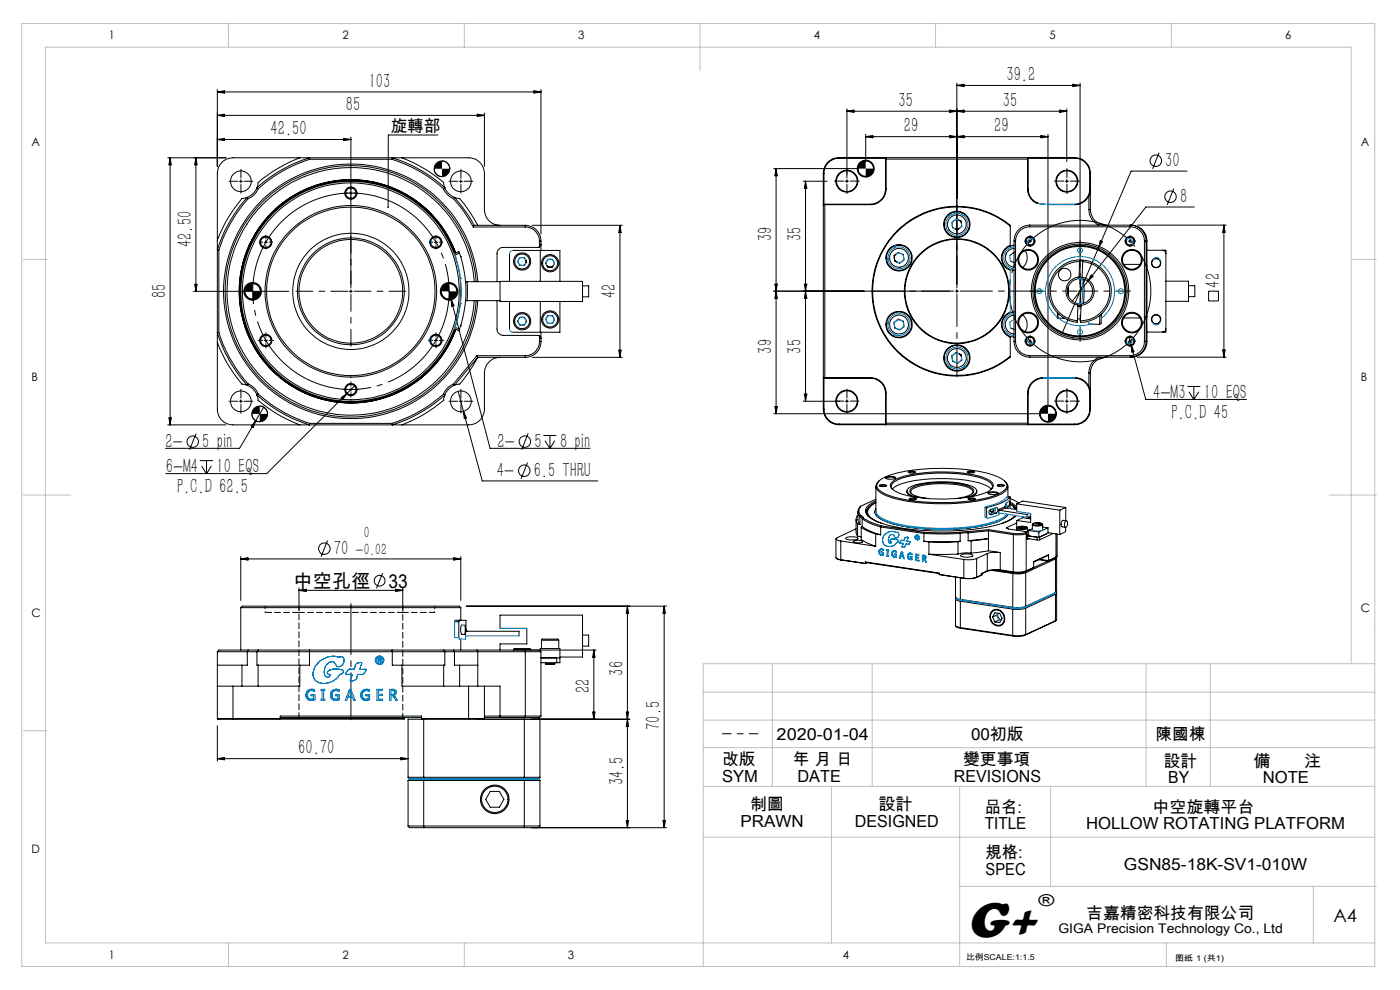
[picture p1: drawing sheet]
<svg xmlns="http://www.w3.org/2000/svg" width="297mm" height="210mm" viewBox="0 0 297 210" stroke-linecap="round" stroke-linejoin="round" font-family="sans-serif">
<g fill="none" stroke="#000" stroke-width=".21">
<path d="M46.1 19v16.3M46.1 19.5l1.5-.2v.4zM46.1 19.5h68.7M113.3 19.3l1.5 .2-1.5 .2zM114.8 19v30.6M203 17.6v42.7M203 18.1l1.5-.2v.5zM203 18.1h26.1M227.6 17.9l1.5 .2-1.5 .3zM229.1 17.6v42.7M35.6 33.5h12.3M36.1 33.5l.2 1.5h-.5z"/>
<path d="M36.1 33.5v56.6M41.6 33.5v28.3M41.6 33.5l.2 1.5h-.5zM46.1 29.6h28.3M46.1 29.6l1.5-.3v.5zM46.1 24.5l1.5-.3v.5zM46.1 24.5h56.7M50.8 38.5h.6M51.1 38.1v.7M54.5 39.8a3.6 3.6 0 0 1-2 2.1M54.5 39.8l.3 .2M63.6 33.5a27.4 27.4 0 0 0-8.8 5.4l-.3 .9"/>
<path d="M65.7 33.8a29 29 0 0 0-10.9 6.2M65.7 33.8v-.3a29.9 29.9 0 0 0-11.2 6.3M65.7 33.8h17.5M72.9 29.3l1.5 .3-1.5 .2zM74.4 29.1v31.2M83.2 33.8v-.3a29.9 29.9 0 0 1 11.2 6.3M83.2 33.8a29.7 29.7 0 0 1 10.9 6.2M85.3 33.5a27.4 27.4 0 0 1 8.8 5.4l.3 .9M92.1 35.8a1.63 1.63 0 0 0 1.7 1.7M92.9 28.6h-10.5l-.1 15.3M93.8 34.1a1.69 1.69 0 0 1 1.6 1.7M94.4 39.8a3.6 3.6 0 0 0 2 2.1"/>
<path d="M94.4 39.8l-.3 .2M97.4 38.5h.7M97.8 38.1v.7M101.2 24.2l1.6 .3-1.6 .2zM102.8 24v11.3M164.1 35.8h18M164.6 35.8v52M164.6 35.8l.3 1.5h-.5zM170.4 38.4h5.1M170.9 38.4v46.7M170.9 38.4l.3 1.5h-.6zM174.7 36.8h.1"/>
<path d="M174.7 36.8v50M174.8 36.8v6.5M178 33.6a3.2 3.2 0 0 0-3.2 3.2M178 33.4a3.3 3.3 0 0 0-3.3 3.4M178 33.4v.2M178 33.4h50M178 33.6h9.9M179.3 38.4h.7M179.7 38.1v.7M179.7 23.1v13.8M179.7 23.6h46.6M179.7 23.6l1.5-.3v.5z"/>
<path d="M182 35.8a1.63 1.63 0 0 0 1.7 1.6M183.7 34.1h.1a1.71 1.71 0 0 1 1.5 1.7M183.7 28.5v5.8M183.7 29l1.5-.3v.5zM187.9 33.6l.1-.2v6.7M187.9 33.6v6.5M188 33.8h30M201.5 28.7v.5l3-.5v.5zM201.5 23.3v.5l3-.5v.5zM218.1 33.6l-.1-.2v6.7M218.1 33.6v6.5M218.1 33.6h9.9"/>
<path d="M220.8 28.7l1.5 .3-1.5 .2zM222.3 28.5v57.8M222.3 29h-38.6M224.8 23.3l1.5 .3-1.5 .2zM226 38.4h.7M226.3 38.1v.7M226.3 23.1v11.2M228 33.6a3.2 3.2 0 0 1 3.2 3.2M228 33.4a3.3 3.3 0 0 1 3.3 3.4M228 33.4v.2M231.2 36.8v3.3M231.2 36.8h.1"/>
<path d="M231.3 36.8v7.6M245.9 32.4l-1.4 3.4M249 40l-1.4 3.5M251.8 36.3h-11.8l-14.8 34.7M46.4 53v17.5M52.5 41.9a30 30 0 0 0-6.4 11.1h.3M52.5 41.9l-1 .2a26.9 26.9 0 0 0-5.4 8.9M52.5 41.9l.1 .2M52.6 42.1a30.4 30.4 0 0 0-6.2 10.9M54.8 40a3.8 3.8 0 0 1-2.2 2.1M56.1 51.4h.6M56.4 51v.7"/>
<path d="M74.1 41h.7M92.1 51.4h.7M92.5 51v.7M94.1 40a3.9 3.9 0 0 0 2.1 2.1M96.2 42.1a28 28 0 0 1 4.2 6M96.4 41.9a32.1 32.1 0 0 1 4.2 5.9M96.4 41.9l1 .2a23.9 23.9 0 0 1 4 5.7M96.4 41.9l-.2 .2M96.5 53.8a23.5 23.5 0 0 0-36.2-10.8 23.5 23.5 0 0 0 .1 37.7 23.5 23.5 0 0 0 36.2-10.9M97.5 53.7l-.2-.3-.9 .4M97.5 53.7a24.3 24.3 0 0 1 0 16.1M97.5 53.7l-.9 .4"/>
<path d="M97.7 59.1h.1M97.7 54.4h.1M98.8 59.8h.3M99.1 59.8v4M99.1 59.8h7M100.4 48.1h11M100.6 47.8h10.8M100.6 47.8l-.2 .3M100.6 59.8a26.3 26.3 0 0 0-39.9-20.4 26.3 26.3 0 0 0 0 44.8 26.3 26.3 0 0 0 39.9-20.4M101 59.8a26.7 26.7 0 0 0-39.9-21.1 26.7 26.7 0 0 0-1.6 45.2 26.7 26.7 0 0 0 41.3-18.2l.2-1.9M101.4 59.8a27 27 0 0 0-40.3-21.5 27 27 0 0 0-2.2 45.6 27 27 0 0 0 42.1-17.5l.4-2.6M106.1 47.8a3.4 3.4 0 0 1-3.3-3.3v-7.7a3.4 3.4 0 0 0-3.4-3.3h-50a3.3 3.3 0 0 0-3.3 3.3v50a3.3 3.3 0 0 0 3.3 3.3h50a3.4 3.4 0 0 0 3.4-3.3v-7.7a3.4 3.4 0 0 1 3.3-3.3"/>
<path d="M106.1 59.7h17.5v4.3h-17.5zM108.1 53.8v5.9M108.8 53.1h10v6.6M110.3 54.6h.9l.5 .9-.5 .8h-.9l-.5-.8M111.4 48.1a3 3 0 0 1 3 3M111.4 47.8a3.3 3.3 0 0 1 3.4 3.3M111.4 47.8v.3M111.5 55.1v.8M112.9 47.8h19.1M114.4 52.4l-7.6 .1a1.33 1.33 0 0 0-1.4 1.3v6M114.4 51.1h.4M114.4 51.1v1.3"/>
<path d="M114.6 53.1v6.6M114.8 51.8l-.4 .6M114.8 51.1v2M116 56.3a.83 .83 0 0 0 1.4 0M116.2 55l-.5 .8 .5 .9h1l.5-.9M116.3 55l-.1 .1M117.1 55l.1 .1M131.5 47.8v28M131.5 47.8l.3 1.5h-.5zM174.8 43.3h9.8M174.8 43.3l-.1 .1h9.9M175 43.4v36.7"/>
<path d="M184.6 43.3v.1M187.9 40.1a3.2 3.2 0 0 1-3.3 3.2M187.9 40.1h.1M188 40.1a3.3 3.3 0 0 1-3.4 3.3M189.7 54.2l.9-.7 1 .5 .2 1.1-.9 .7-1.1-.4zM190.1 53.9a.98 .98 0 0 0 .2 1.7M202.8 46.5l1.1 .4 .1 1.1-.9 .7-1-.4-.2-1.1M203.4 46.7l.4 .3 .2 .5M203.6 48.4l-.5 .2-.5-.1M214.3 48a17.9 17.9 0 0 0-24.3 1.6 17.9 17.9 0 0 0 0 24.4 17.9 17.9 0 0 0 24.3 1.6M214.3 52.1a2.78 2.78 0 0 0-1.9 2.6 2.78 2.78 0 0 0 1.9 2.6M214.3 52.2a2.66 2.66 0 0 0-1.7 2.9 2.66 2.66 0 0 0 2.5 2.3"/>
<path d="M214.3 52.2v-4.4a18 18 0 0 0-24.5 1.7 18 18 0 0 0 0 24.6 18 18 0 0 0 24.5 1.7v-4.4M214.3 55.4l.8 .3M215.1 52l-.8 .2M215.1 53.5h.1M215.1 52.7a2 2 0 0 0-1.8 2 2 2 0 0 0 1.8 2M215.1 51.1h.3M215.1 51.1v21.3M215.1 53.5l-.9 .7M215.4 51.1v21.3M217.5 53.2a2.72 2.72 0 0 1-.5 3.5M218 40.1a3.1 3.1 0 0 0 2.2 3M218 51.4l.3 .6"/>
<path d="M218 40.1h.1M218.1 40.1a3.2 3.2 0 0 0 3.2 3.2M218.2 51.1h.7M218.4 48.1a3 3 0 0 0-3 3M218.4 47.8a3.4 3.4 0 0 0-3.3 3.3M218.4 47.8h21.6M218.4 48.1h21.4M218.4 47.8v.3M218.5 50.8v.7M222.7 43.3l.1 .1M225.7 43.3l.1 .1M226.2 43.3l.1 .1"/>
<path d="M227 43.3l.2 .1M228.9 58.8a3 3 0 0 0-2.8 2.8 3 3 0 0 0 2.6 3.1M228.9 58.8v.3a2.67 2.67 0 0 0-2.5 2.6 2.67 2.67 0 0 0 2.3 2.7v.3M229 55.5a6.3 6.3 0 0 0-6.2 6 6.3 6.3 0 0 0 5.8 6.5M229 55.5l-.1 3.3M229 55.5v-.2h.7v.2M229.1 59.1l.2 2.6-.2 3.3M229.6 58.8a3 3 0 0 1 2.5 3.1 3 3 0 0 1-2.8 2.9M229.6 58.8v.4a2.65 2.65 0 0 1 2.2 2.7 2.65 2.65 0 0 1-2.5 2.5v.4M229.7 55.5a6.3 6.3 0 0 1 5.7 6.5 6.3 6.3 0 0 1-6.2 6.1M229.7 55.5l-.1 3.3M229.9 59.2v5.1"/>
<path d="M230.7 51.9h.1M231 44.4a3.6 3.6 0 0 0 2.1 3.4M231 44.4h.3M231 41.5v2.9M231.2 40.1h.1a3.3 3.3 0 0 1-3.3 3.3M231.2 40.1a3.2 3.2 0 0 1-3.2 3.2M231.3 44.4a3.3 3.3 0 0 0 3.4 3.4M231.5 58.3l.4 .3-1.1 1.1zM233.4 51.1l.5 .2-.9 1.3zM238.4 56.1h3.5M239.4 51.1h.7M239.7 50.8v.7"/>
<path d="M239.8 48.1v-.3a3.4 3.4 0 0 1 3.3 3.3v21.3a3.4 3.4 0 0 1-3.3 3.4v-.3M239.8 48.1a3 3 0 0 1 3 3M240 47.8a3.3 3.3 0 0 1 3.3 3.3M240 47.8h.1M241.3 47.8h18.8M242.8 51.1h.5M242.8 51.1v21.3M243.1 56.2l.2 .2h-.2M243.3 51.1v21.3M243.3 53.1h4v17.3h-4M246.7 53.1a.73 .73 0 0 1 .6 .7M247.3 59.6h4.8v4.3h-4.8"/>
<path d="M253.4 43.9h-10.3l-15.6 20M259.6 47.8v28M259.6 47.8l.3 1.5h-.5zM41.1 61.8h20.2M41.3 60.3h.5l-.2 1.5zM46.1 72.6a26.5 26.5 0 0 0 5.4 8.9l1 .2M46.4 70.5l-.3 .1a29.9 29.9 0 0 0 6.4 11.1M46.4 70.5a29.5 29.5 0 0 0 6.2 10.9M51.9 61.8a1.69 1.69 0 0 0 1.7 1.7M53.6 60.1a1.69 1.69 0 0 1 1.7 1.7M56.1 72.2h.6M56.4 71.9v.7"/>
<path d="M74.1 61.8h.7M74.4 61.5v.7M92.1 72.2h.7M92.5 71.9v.7M93.6 61.8a1.69 1.69 0 0 0 1.6 1.7M94.8 60.2l.9 3.2M95.2 60.1a1.69 1.69 0 0 1 1.7 1.7M95.7 63.4l8.3 31.7h21.2M95.7 63.4l.6 1.4-.5 .1zM96.4 69.7l.9 .5 .2-.4M96.6 69.4l.9 .4M97.7 64.4h.1"/>
<path d="M97.7 69.1h.1M98.8 63.8h.3M99.1 63.8h7M101.2 75.5h10.2M101.2 75.5l-5 5.9M101.2 75.5l.2 .3M101.4 75.8a25.4 25.4 0 0 1-4 5.7l-1 .2M101.4 75.8h10M101.4 75.8l-5 5.9M105.4 63.8v6a1.33 1.33 0 0 0 1.4 1.3l7.6 .1M108.1 64v5.8M110.3 67.3h.9l.5 .8-.5 .9h-.9l-.5-.9z"/>
<path d="M111.4 75.5v.3M112.9 75.8h19.1M114.4 71.2l.4 .6M114.4 72.5a2.95 2.95 0 0 1-3 3M114.4 72.5h.4M114.4 71.2v1.3M114.6 64v6.5M114.8 72.5a3.4 3.4 0 0 1-3.4 3.3M114.8 70.5v2M115.7 67.8l.5-.9h1l.5 .9-.5 .8M116.2 68.5l.1 .1M117.2 68.5l-.1 .1"/>
<path d="M118.8 64v6.5h-10M123.6 60.6h1.3v2.4h-1.3M131.3 74.3h.5l-.3 1.5zM164.4 60.3h.5l-.3 1.5zM164.6 61.8l.3 1.5h-.5zM170.6 60.3h.6l-.3 1.5zM170.9 61.8l.3 1.5h-.6zM189.7 68.4l.9-.7 1 .4 .2 1.2-.9 .7-1.1-.4zM201.5 61.8h-37.4M201.9 75.5l.9-.7 1.1 .4 .1 1.2-.9 .7-1-.5zM202.7 61.8h.6M203 61.4v.7"/>
<path d="M203.4 75l.4 .3 .2 .5M214.3 66.2a2.81 2.81 0 0 0-1.9 2.7 2.81 2.81 0 0 0 1.9 2.6M214.3 71.4l.8 .1M214.3 69.6l.8 .3M215.1 66.2a2.68 2.68 0 0 0-2.5 2.2 2.68 2.68 0 0 0 1.7 3M215.1 72.4a3.4 3.4 0 0 0 3.3 3.4M215.1 67.7h.1M215.1 66.8a2 2 0 0 0-1.8 2 2 2 0 0 0 1.8 2M215.1 72.4h.3M215.4 72.4a3 3 0 0 0 3 3.1M217 66.8a2.72 2.72 0 0 1 .5 3.5M218.2 72.4h.7"/>
<path d="M218.3 71.6l-.3 .5M218.4 75.8h21.6M218.4 75.5h21.4M218.4 75.5v.3M218.5 72v.7M224.3 66.3v1l.1 .2M224.4 67.5h1.4M224.5 66.5l-.1 1M226.5 61.3v1M226.6 60.8v2M226.7 60.7v2.1M227.5 71.6h.1"/>
<path d="M228.6 68l-.1 .4a6.6 6.6 0 0 1-4.9-10.2 6.6 6.6 0 0 1 11.2 0 6.6 6.6 0 0 1-4.9 10.2h-.7v-.3M228.6 67.6l.6 .1M228.7 65h.6M228.7 64.7l-.1 3.3M228.8 61.8h.6M229.1 61.4v.7M229.3 64.8l-.1 3.3M230.9 68.7l2.4 .1M231 79.1v2.9M231 79.1h.3M231.3 79.1v7.7M233.1 75.8a3.6 3.6 0 0 0-2.1 3.3"/>
<path d="M233.3 66.9v1.9M233.7 66.6l-.1 1.9-.3 .3M234.7 75.8a3.4 3.4 0 0 0-3.4 3.3M238.4 67.4h3.5M239.4 72.4h.7M239.5 71.6l.5 1.6M239.7 72v.7M240 73.2l3.1 11.5h21.3M240 73.2l.6 1.4-.5 .1zM240 75.8h.1M241.3 75.8h18.8M242.8 72.4a3 3 0 0 1-3 3.1"/>
<path d="M242.8 72.4h.5M243.1 67.1h.2l-.2 .2M243.3 72.4a3.4 3.4 0 0 1-3.3 3.4M247.3 69.8a.73 .73 0 0 1-.6 .6M252.1 60.6h1.4v2.3h-1.4M256.4 61.8h2.1v2h-2.1zM259.4 74.3h.5l-.3 1.5zM35.6 90.1h12.3M35.8 88.6h.5l-.2 1.5zM41.6 92l-1.4 3.4M42.4 97.7h2.8M42.8 98.8l1 1.7"/>
<path d="M43.8 97.7v2.8M44.8 98.8l-1 1.7M50.8 85.1h.6M51.1 84.8v.7M52.5 81.7a3.6 3.6 0 0 1 2 2.1M52.6 81.4a3.7 3.7 0 0 1 2.2 2.2M52.6 81.4l-.1 .3M53.4 87.8a1.63 1.63 0 0 0 1.7 1.7M54.3 89.2l-.6 1.5-.4-.3zM54.5 83.8a29.2 29.2 0 0 0 11.2 6.3v-.3M54.5 83.8l.3 1.1a29.5 29.5 0 0 0 8.8 5.2M54.8 83.6a30.4 30.4 0 0 0 10.9 6.2"/>
<path d="M54.8 83.6l-.3 .2M55.1 86.1h.2a1.71 1.71 0 0 1 1.5 1.7M56 86.4l-5.2 8.7h-15.7M65.7 89.8h17.5M72.4 84.3l1.3-.9-.9 1.3zM74.1 82.6h.7M74.4 82.3v.7M75.2 81.9l-18.6 18.6h-21.4M94.1 83.6a30.4 30.4 0 0 1-10.9 6.2M94.1 83.6l.3 .2M94.4 83.8a30 30 0 0 1-11.2 6.3v-.3M94.4 83.8l-.3 1.1a29.5 29.5 0 0 1-8.8 5.2"/>
<path d="M96.2 81.4a3.8 3.8 0 0 0-2.1 2.2M96.2 81.4l.2 .3M96.4 81.7a3.6 3.6 0 0 0-2 2.1M97.2 83l1.1 4.3M97.4 85.1h.7M97.8 84.8v.7M98.3 87.3l4 14.7h24.5M98.3 87.3l.7 1.3-.5 .2zM111.9 98.1l-1.4 3.5M112 91.9l-1.3 3.5M115.3 92.4h2.7M115.6 93.5l1.1 1.6"/>
<path d="M116.7 92.4v2.7M117.7 93.5l-1 1.6M164.1 87.8h56.7M164.4 86.3h.5l-.3 1.5zM170.4 85.1h7.8M170.6 83.6h.6l-.3 1.5zM174.7 86.8a3.3 3.3 0 0 0 3.3 3.3M174.7 86.8h.1M174.8 86.8a3.2 3.2 0 0 0 3.2 3.1M174.8 80.2v6.6M174.8 80.2h9.8M178 90.1h50"/>
<path d="M178 89.9v.2M178 89.9h9.9M179.3 85.1h.7M179.7 84.8v.6M184.6 80.1a3.4 3.4 0 0 1 3.4 3.3M184.6 80.2a3.2 3.2 0 0 1 3.3 3.2M184.6 80.1v.1M184.6 80.1h-9.9l.1 .1M187.9 83.4h.1M187.9 83.4v6.5M188 89.8h30M188 83.4v6.7l-.1-.2"/>
<path d="M218 83.4v6.7l.1-.2M218 83.4h.1M218.1 89.9h9.9M218.1 83.4v6.5M220.7 87.8a1.63 1.63 0 0 0 1.6 1.6M221.3 80.2a3.2 3.2 0 0 0-3.2 3.2M221.3 80.1a3.4 3.4 0 0 0-3.3 3.3M221.8 80.1l-.1 .1M222.3 86.1a1.69 1.69 0 0 1 1.7 1.7M222.8 80.1l-.1 .1M225.9 80.1l-.1 .1M226 85.1h.7"/>
<path d="M226.3 80.1l-.1 .1M226.3 84.8v.6M227.2 80.1l-.2 .1M228 80.2a3.2 3.2 0 0 1 3.2 3.2M228 80.1a3.3 3.3 0 0 1 3.3 3.3h-.1M228 89.9v.2M231.2 86.8a3.2 3.2 0 0 1-3.2 3.1M231.2 83.4v3.4M231.2 86.8h.1M231.3 86.8a3.3 3.3 0 0 1-3.3 3.3M251.9 82h2.7M252.2 83.1l1.1 1.7"/>
<path d="M253.3 82v2.8M254.3 83.1l-1 1.7M51.1 118.1v9.3M51.1 118.6h46.7M51.1 118.6l1.5-.3v.5zM69.5 114.6l-1.4 3.5M96.3 118.3l1.5 .3-1.5 .2zM97.8 118.1v9.3M177.3 114.3v4l.4 .3 .7 .1M177.4 118.4l1 .4M178.4 118.7l5.2 .8M178.4 114.8v3.9"/>
<path d="M178.4 114.8l7.4 1.1M178.4 118.7v.1M178.4 118.8l5.2 .7M179.5 114.1a3.1 3.1 0 0 1 2.5 .1 2.66 2.66 0 0 1-2.6 0zM181.1 114.8l1-.2 .9 .2a.54 .54 0 0 1-.7 .3l-1.1-.1h-.2zM181.6 112.2l-4.2 2a.54 .54 0 0 0 .7 .5l.3 .1M181.6 110.2v2.7l.3 .8M181.9 113.7l.8 .2M181.9 111.1l.5 .2M181.9 111.1v2.6M182 108.6v1.7l.4 1M182 109.4a1.17 1.17 0 0 0-.1 1.7"/>
<path d="M182.4 109.6l.4 .1 .1 .3M182.4 109.6v1.7M182.6 107.4a1.44 1.44 0 0 0 0 2M182.6 107.4a1.47 1.47 0 0 0-.2 2.2M182.6 109.4l.4 .1 .1 .3M182.6 109.4l-.2 .2M182.7 111.9l.9 .5 2.2 .9M182.7 111.9v2.6l1.3 .7 1.8 .7M182.9 111.7a11.2 11.2 0 0 0 3.9 1.7M182.9 111.7l-.2 .2M182.9 110a10.5 10.5 0 0 0 3.9 1.8M182.9 110v1.7"/>
<path d="M183.1 109.8a11.1 11.1 0 0 0 3.8 1.7M183.1 109.8l-.2 .2M183.6 119.2l.1 .1 15.5 2.4M183.6 119.2l15.6 2.4v.2M183.6 119.2v.3M183.6 119.5h.1M183.9 119.4l-.3 .1M184.6 107.4l-.5 .5-.3 .8M185.7 108.3l-.1 .5M185.8 113.3v2.6M185.8 113.3l1 .1M185.8 106.2l-.1 .1a2.75 2.75 0 0 0-2.1 2.2 3.8 3.8 0 0 0 2.9 2.3 48.4 48.4 0 0 0 20.3 1.4 20.1 20.1 0 0 0 8.3-2.4l.5-.4"/>
<path d="M185.8 106.5a2.85 2.85 0 0 0-2 2.2l.5 .9M185.8 106.7a2.16 2.16 0 0 0-1.7 2.3 4.4 4.4 0 0 0 2.9 2M185.8 107.9a1.42 1.42 0 0 0 .8 2.1 24.2 24.2 0 0 0 10.4 2.2 36.5 36.5 0 0 0 15.2-1.8 3.6 3.6 0 0 0 1.7-1.3M185.8 108.1a1.41 1.41 0 0 0 .9 1.9 23.3 23.3 0 0 0 10.3 2.2 36.7 36.7 0 0 0 15.1-1.8 3.6 3.6 0 0 0 1.7-1.3M185.8 103.2v5.2M185.8 105.9l-3.2 1.5M185.9 108.7v.2M186.5 102a14.5 14.5 0 0 1 7.2-2.3 42.9 42.9 0 0 1 17 1.1 3.7 3.7 0 0 1 2.9 2.1 2.98 2.98 0 0 1-2.5 2.1 42.3 42.3 0 0 1-18.7 1l-2.3-.5a6.2 6.2 0 0 1-4-2.1l-.1-.6zM186.5 102a1.37 1.37 0 0 0-.7 1.3 1.37 1.37 0 0 0 1 1.2 21.5 21.5 0 0 0 9.5 2.2 40.5 40.5 0 0 0 15-1.4 3.6 3.6 0 0 0 2.5-2l-.1-.6-.6-.7M186.5 102.9l.9-.1a.5 .5 0 0 1 .7 .3l-.8 .1a.5 .5 0 0 1-.8-.3zM186.7 103.1l.5-.2 .8 .2M186.8 111.8v1.6"/>
<path d="M186.8 111.8l9.2 1.4M186.9 111.5l9.2 1.4M186.9 111.5l-.1 .3M187 117.1v.1M187.9 101.2l1.3-.1a.53 .53 0 0 1 .8 .4l-1.4 .1a.46 .46 0 0 1-.7-.3zM187.9 101.5a1.93 1.93 0 0 1 2 0M189.3 102.2a11.5 11.5 0 0 1 6.1-1.8 32.1 32.1 0 0 1 13.7 1.1 1.91 1.91 0 0 1 1.6 1.6 3.9 3.9 0 0 1-3.1 1.9 34.3 34.3 0 0 1-17-.4 2.15 2.15 0 0 1-1.7-1.7zM189.3 103.7a9.8 9.8 0 0 1 5.8-1.9 31.8 31.8 0 0 1 13.7 1l.9 .4 .6 .5M189.4 103.8a1.04 1.04 0 0 1 .5-1.7 20.7 20.7 0 0 1 9.6-1.7 22.4 22.4 0 0 1 10.2 1.7 1.07 1.07 0 0 1 .5 1.7M192.4 104.1a1.17 1.17 0 0 0 1 1.2M192.7 100.1l.8-.2a.41 .41 0 0 1 .7 .4l-.8 .1a.5 .5 0 0 1-.7-.3zM192.8 100.3l.6-.2 .7 .2"/>
<path d="M192.9 105.8l.8-.2a.47 .47 0 0 1 .7 .3l-1.1 .1zM193 106l.4-.2 .9 .2M193.4 104.7a.79 .79 0 0 1 .6-1.2 18.2 18.2 0 0 1 11.8 .1 .72 .72 0 0 1 .4 1.1M194.5 105.5a2.31 2.31 0 0 1-2.1-1.4 3.4 3.4 0 0 1 2.8-1.5 21.3 21.3 0 0 1 11.3 .7 .82 .82 0 0 1 .7 .8 .82 .82 0 0 1-.6 .8l-1.5 .6M196 113.2h7.7M196 114.8h7.7M196 113.2v1.6M196 114.8l1.1 .2M196.1 112.9h7.5M196.1 112.9l-.1 .3M196.8 105.8l-1.6-.3a2.66 2.66 0 0 1-2.2-1.4 2.16 2.16 0 0 1 1.9-1.2 20.4 20.4 0 0 1 10.9 .4 .85 .85 0 0 1 .8 .9 .85 .85 0 0 1-.8 .8l-1.3 .4-1.7 .4M197.1 117.6l7.4 1.1"/>
<path d="M197.1 115v2.6M203.2 117.5l-6.1 .1M203.2 114.9l-6.1 .1M203.2 114.9v2.6M203.6 112.9l.1 .3M203.7 114.8l-.5 .1M203.7 113.2v1.6M203.8 117.8a2.84 2.84 0 0 1 2.6 .1 2.59 2.59 0 0 1-2.6 0zM204.5 118.7v4M205.2 100.1l.8-.2a.47 .47 0 0 1 .7 .3l-1 .1h-.4zM205.3 100.2l.9-.1 .4 .2M205.4 112.8l-1.8 .1"/>
<path d="M205.4 112.8v.2M205.4 105.8l.8-.2a.5 .5 0 0 1 .7 .3l-.8 .1a.5 .5 0 0 1-.7-.2zM205.4 114.7l.6 .1M205.4 113l-1.7 .2M205.4 114.7l4.3-.4-3.7 .5M205.4 113v1.7M205.5 105.9l.6-.1 .7 .1M206 117.3h-1.5l-1.3 .2M206 114.8v2.5M207.2 118.5l-1.4 .2h-1.3M207.2 118.5v3.9M207.2 104.1a1.27 1.27 0 0 1-1 1.2"/>
<path d="M209 107.7l.3 .1M209.1 107.5l.3 .1M209.3 107.8v2M209.4 107.6l-.1 .2M209.4 117.4l-2.2 1.1M209.4 117.4v3.7M209.6 104.5l1.3-.2a.65 .65 0 0 1 .9 .4 2.28 2.28 0 0 1-2.3-.1zM209.7 104.7a1.86 1.86 0 0 1 2 0M209.7 116.8l-3.7 .5M209.7 116.8l2.5 .4M209.7 112.6l-4.3 .4M209.7 112.6v4.2"/>
<path d="M209.7 112.6l5.3 .8M209.7 112.4l5.4 .8M209.7 112.4l-4.3 .4M209.7 112.4v.2M210 109.1l.3 .1M210.6 107.9a.4 .4 0 0 1 .1 .5 .4 .4 0 0 1-.4 .2l-.1-.2M210.8 107.8a.52 .52 0 0 1 0 .6 .52 .52 0 0 1-.5 .3l-.1-.7-.3 .3-.1 .5 .2 .3 .3 .1M210.8 108.8l.5 .1M211.3 108.9l-1 .3M211.3 107.7a.62 .62 0 0 1 .4 .6 .62 .62 0 0 1-.4 .6M211.6 102.9l.8-.1a.49 .49 0 0 1 .6 .2l-.7 .2a.5 .5 0 0 1-.7-.3zM211.6 103.1l.6-.2 .8 .2"/>
<path d="M211.9 108l.2 .3M211.9 108v.8M212.1 108.3l5.7 .8M212.2 117.2l-1.4-.1-1.4 .3M212.2 117.2v3.7M213.3 107.7l-.2-.2-1.2 .5M213.3 107.7l-1.2 .6M213.5 107.3l.5 .1M213.5 106.7l-.2 .4v.6M213.6 111.9l-.1 .2 .4 .1 4 .6M213.6 111.9v.2M213.6 105.4h.6"/>
<path d="M213.8 103.2v2.2M214 107.4l-.4 .4M214 106.3l.1 .1-.1 1M214.2 105.4a8.5 8.5 0 0 1-4.8 2.2M214.2 105.4l.1 2.1M214.3 106.5l1.4 1.1M214.3 105.8l1.8 .9M214.3 106.8l.9 .7 .5 .6-2.4-.4M214.3 107l.9 .7 .2 .3M215 107.4l.5 .6M215 113.4l-.1 7.9M215.1 113.2l-.1 .2"/>
<path d="M215.3 109.3a6.1 6.1 0 0 1-2.7 1.7M215.5 109.4l-.2 .2M215.7 110.9l-2.1 1M215.7 106.9l9.1 1.3M215.7 110.4l.1 1.6M215.7 106.9v1.6M215.7 106.9l1.3-.6 9.1 1.4M215.7 112.5h.1M215.8 112a1.72 1.72 0 0 1 2.2 0M215.8 112a2.04 2.04 0 0 0 2.2 0M215.8 112v.5M216 111.8l1-.2a.49 .49 0 0 1 .8 .4l-1.2 .1a.42 .42 0 0 1-.6-.3z"/>
<path d="M216.9 111.8h-.5v.2l.5 .1M216.9 111.8h.5v.2l-.5 .1M216.9 111.8v.3M217.5 113l-1.1 .2h-1.3M217.5 113l.2 .2M217.7 113.2l-1.1 .2h-1.6M217.7 113.2v7.9M217.8 109.1v.6M217.9 112.8v.3M217.9 112.8l-.4 .2M217.9 113.1l-.2 .1M217.9 113.1v1.4"/>
<path d="M217.9 113v1.5M217.9 113.7l2.1 .2v.6M217.9 114.2l2.1 .3M218 112v1.1M218 112.4h.4M218.2 112.5v1.2l2.2 .3M218.2 112.5l2.2 .3M218.3 114.3l-.4 .2M218.3 109.7l-.5 .3M218.3 109.7v.3M218.4 108.9l-.6 .2M218.7 109.6l-.4 .1"/>
<path d="M218.7 108.9v1.9l-3-.4M218.7 110.1l-1.7-.3-1.3 .6M219 111.3a1.82 1.82 0 0 1 2.2-.1v.1M219 111.3a2.04 2.04 0 0 0 2.2 0M219 111.3v1M219 112.2l-.8 .3M219.1 111.1l1.1-.2a.49 .49 0 0 1 .8 .4l-1 .1a.74 .74 0 0 1-.9-.3zM220.1 111l.5 .1v.1l-.5 .1M220.1 111l-.5 .1M220.1 111v.3M220.3 118.7l2.1 .3M220.4 112.8v1.2"/>
<path d="M220.6 114.5h-.6M220.6 118.6l1.8 .3M221.2 111.3v1M221.2 111.8l1.1 .2M222.2 113.1l-1.8 .9M222.2 119l-3 1.4M222.3 112v1M222.3 113h-.1M222.3 112l-1.9 .8M222.3 113l2.5 .4M222.4 117.7v1.2M222.4 117.7l-3.1 1.4v1.3"/>
<path d="M222.4 117.7l-3.1 1.5M222.4 118.9v.1M222.5 113l-1.9 .9v.6M223.4 113.2l-2.8 1.3M223.8 118.4l.1 .2M223.8 118.3l-1.4 .7M223.9 118.6v7.1M223.9 118.6l-6.3 2.9M224 118.2l-.2 .1M224 118.2l-1.6 .7M224 113.2v5M224.1 118.1l.1 .2-.3 .3"/>
<path d="M224.2 118.3v7.2l-.3 .2M224.2 118.1l-.4 .2M224.3 113.3v4.7l-.3 .2M224.8 108.2v5.2M226 110.6l.1-.1a.59 .59 0 0 1 .3 1 .33 .33 0 0 1-.4 .3 .33 .33 0 0 1-.2-.5zM226.1 107.7l-1.3 .5M226.1 107.7v2.7M226.1 111.9v.9l-1.3 .6M226.2 110.5l-.6-.1a.87 .87 0 0 0-.2 1.4l.6 .1M46.1 138.2h6.4M46.1 138.2v14.2M51.1 128.9h46.7"/>
<path d="M51.1 128.9l.3-.3h44.6a1.83 1.83 0 0 1 1.8 .3M51.1 128.9v9M52.5 138.2v2.9h-1.2M52.5 138.2h2M52.6 137.9h2.2M52.6 137.9h-6.2l-.3 .3M52.6 137.9l-.1 .3M54.5 138.2h11.2M54.5 138.2v2.9h.3M54.8 137.9h10.9M54.8 137.9l-.3 .3M63.4 124.7v4.7"/>
<path d="M63.4 125.2h22M63.4 125.2l1.5-.2v.5zM65.7 138.2v2.9h-2.1M65.7 138.2h17.5M65.7 137.9h17.5M65.7 137.9v.3M81.2 121.6l-1.3 3.2M83.2 137.9h10.9M83.2 137.9v.3M83.2 138.2h11.2M83.2 138.2v2.9h2.1M83.9 125l1.5 .2-1.5 .3z"/>
<path d="M85.4 124.7v4.7M94.1 137.9h2.1M94.1 137.9l.3 .3M94.4 138.2v2.9h-.3M94.4 138.2h2M96.2 137.9h15.2M96.2 137.9l.2 .3M96.4 138.2v2.9h1.1M96.4 138.2h18.4M96.4 131.9h.9M96.6 131.6h.9M97.3 131.9v3.3"/>
<path d="M97.5 131.6l-.2 .3M97.5 131.6h1.3v2M97.8 128.9v2.7M97.8 135.6v2.3M98 132.6l-.2 .4v.9a.48 .48 0 0 0 .3 .7 .48 .48 0 0 0 .6-.6l-.1-1.4M98.8 133.6l.2 .3h11.1v1M98.8 133.6h.1M98.8 133.6v1.3M98.8 133.6l.4 .3M98.9 128.6h42.5M101.2 137.9l.2 .3v7.3M106.1 133.3v-2.8h17.5v8.9h-4.8"/>
<path d="M108.9 137.8l.2-.2h3.3l.2 .2M108.9 137.8h3.7M108.9 137.8v.1M111.4 137.9h3l.4 .3M111.4 137.9v14.3M111.8 133.3v3.3h-5.7v1.3M112.6 137.8v.1M112.9 137.9h13.6M114.6 138.1v-.5h4.2v3h-.7M114.8 138.2v13.7M114.8 139.6h4M114.9 135.8l.1-.2h3.4l.1 .2"/>
<path d="M114.9 135.8h3.6M114.9 135.8v1.8M118.1 139.6v1M118.5 135.8v1.8M123.6 134.7h1.3v2.3h-1.3M126 137.9v14.7M126 137.9l.2 1.5h-.5zM133.1 128.6v47M133.1 128.6l.2 1.5h-.4zM140.9 128.6v47M140.9 128.6l.2 1.5h-.4zM199.2 121.8l5.3 .9"/>
<path d="M202.7 127.1v5.6a.98 .98 0 0 0 1 .4M202.7 122.4v4.3l.4 .3 .6 .1M202.8 132.8l.4 .3 .6 .2M202.8 126.8l.2 .2M202.8 126.9l-.1 .1a1.03 1.03 0 0 0 1 .5M203.7 122.6v4.5M203.7 127.5v5.6M203.7 127.5l11.1 1.7M203.7 127.1v.4M203.7 133.1l11.1 1.7M203.7 133.1l.1 .2M203.7 127.1l11.1 1.7"/>
<path d="M203.8 133.3l11.1 1.6M204.5 122.7h.1M207.1 122.5l-.8 .2h-1.8M207.2 122.4l-1.1 .3h-1.6M207.2 122.4l-.1 .1M208.1 122.1l-1 .4M208.2 121.7v.3M208.2 122l-1 .4M208.2 122l-.1 .1M208.4 121.9l-.3 .2M208.4 121.6l-.2 .1M208.4 121.6l-.2 .4"/>
<path d="M209.3 121.2l-.9 .4M209.4 121.1l-1.2 .6M209.4 121.1l-.1 .1M210.4 121l4.5 .7M210.4 129.7a1.73 1.73 0 0 1 2-.1 1.73 1.73 0 0 1 .7 1.8 1.45 1.45 0 0 1-1.1 1.4 1.45 1.45 0 0 1-1.6-.8 1.99 1.99 0 0 1 0-2.3zM210.6 130.9l.5-.9 1 .1 .5 1.1-.5 .9-1-.2M210.6 130.9l.5 1M210.6 129.7a1.68 1.68 0 0 1 2.1 .4 1.68 1.68 0 0 1 .1 2 1.57 1.57 0 0 1-1.9 .3 1.57 1.57 0 0 1-.8-1.7l.1-.5zM211.4 130.5l-.8 .4M211.7 130.1a1.45 1.45 0 0 0 .7 1.5M211.9 131.5l-.8 .4M212.2 120.9l-1.4-.1-1.4 .3"/>
<path d="M212.2 120.9l2.7 .4M212.2 120.9l.1 .1M212.3 121h-1.6l-1.4 .2M212.3 121l2.8 .5M212.3 121l2.6 .4v.3M214.8 128.8v.4M214.8 129.2v5.6M214.8 134.8l.1 .1M214.9 121.7l-.1 7.1M214.9 121.3l.2 .2M217.4 134.8l-1.1 .2-1.4-.1M217.5 121.3l.1 .2"/>
<path d="M217.5 121.3l-.8 .2h-1.6M217.6 129l-1.1 .2h-1.7M217.6 134.6l-1.4 .3-1.4-.1M217.6 121.5l-1.3 .2h-1.4M217.6 128.6l-1.1 .3-1.7-.1M217.6 128.6l-.2 .2 .2 .2M217.6 121.5v7.1M217.6 129v5.6M217.6 134.6l-.2 .2M217.7 121.1l-1.1 .2h-1.7M217.7 121.1l-.2 .2M219.3 120.4l-1.8 .9"/>
<path d="M219.3 120.4l-1.6 .7M223.7 131.8l-6.3 3M223.9 125.7l-.2 .2 .2 .2M223.9 126.1l-6.3 2.9M223.9 126.1v5.6M223.9 131.7l-6.3 2.9M223.9 131.7l-.2 .1M223.9 125.7l-6.3 2.9M224 125.6l.2 .3-.3 .2M224.1 131.5l-.4 .3M224.1 125.6l-.2 .2M224.2 125.8v5.7l-.3 .2"/>
<path d="M46.1 145.5h3.3M46.1 152.4l.1 .2h3.2M46.1 152.4h13.3M46.1 141.1h5.2M46.1 153.9v7.5M49.4 145.5v7.1M51.3 141.1v4.4M54.8 141.1h8.8M54.8 141.1v4.4M59.4 152.4h26.4M59.4 152.4l-.1 .2h-9.9M59.4 152.4v-.5h30v.5"/>
<path d="M59.4 152.2h30M63.6 141.1v4.4h-14.2M66 147.3v.3M85.3 141.1h8.8M85.3 141.1v4.4h14.1M85.8 152.2v.3h-26.5M89.4 152.4h13.4M89.4 152.4l.2 .2M89.6 152.6h-3v12.3M89.6 152.6h9.8M89.9 152.6v23M94.1 141.1v4.4"/>
<path d="M97.5 141.1h3.9M97.5 141.1v4.4M99.4 145.5h3.4M99.4 145.5v7.1M100.9 152.6h32.7M102.8 145.5h3.3v6.7M102.8 152.4l-.2 .2h-3.2M102.8 152.2h3.3M102.8 151.9h12M102.8 145.5v6.9M106.1 152.2h5.3M111.2 152.6h3.3"/>
<path d="M111.2 152.2v23.4M114.2 152.2l.3 .4M114.5 152.6v12.3M114.8 151.9l-.4 .3h-3M114.8 140.6h3.3M115.7 140.8h2M115.7 140.6v.2M117.7 140.6v.2M125.7 151.1h.5l-.2 1.5zM132.9 151.1h.4l-.2 1.5zM133.1 152.6l.2 1.4h-.4zM46.1 160.9l1.5-.2v.5z"/>
<path d="M46.1 160.9h40.5M85.1 160.7l1.5 .2-1.5 .3zM86.6 165.6h27.9M86.6 175.2h27.9M86.6 175.2l.3 .4h3M86.6 164.9h27.9M86.6 165.6v9.6M86.6 164.9l.3 .3-.3 .4M89.9 175.6h21.3M104 167.9h1.9l1 1.7-1 1.6h-1.9l-1-1.6zM112.7 175.6h28.7M114.5 175.2l-.3 .4h-3"/>
<path d="M114.5 164.9l-.3 .3 .3 .4M114.5 165.6v9.6M132.9 174.1h.4l-.2 1.5zM140.7 174.1h.4l-.2 1.5z"/>
<circle cx="51.1" cy="38.5" r="2.21"/>
<circle cx="93.8" cy="35.8" r="1.66"/>
<circle cx="97.8" cy="38.5" r="2.21"/>
<circle cx="179.6" cy="38.4" r="2.34"/>
<circle cx="179.7" cy="38.4" r="2.21"/>
<circle cx="183.6" cy="35.8" r="1.79"/>
<circle cx="183.7" cy="35.8" r="1.66"/>
<circle cx="226.3" cy="38.4" r="2.21"/>
<circle cx="226.3" cy="38.4" r="2.34"/>
<circle cx="245.2" cy="34.1" r="1.21"/>
<circle cx="56.4" cy="51.4" r="1.3"/>
<circle cx="56.4" cy="51.4" r="1.1"/>
<circle cx="74.4" cy="41" r="1.1"/>
<circle cx="74.4" cy="41" r="1.29"/>
<circle cx="92.5" cy="51.4" r="1.1"/>
<circle cx="92.5" cy="51.4" r="1.3"/>
<circle cx="110.8" cy="55.5" r="1.58"/>
<circle cx="110.8" cy="55.5" r="1.83"/>
<circle cx="116.7" cy="55.8" r="1.58"/>
<circle cx="116.7" cy="55.8" r="1.83"/>
<circle cx="190.7" cy="54.7" r="2.8"/>
<circle cx="190.7" cy="54.7" r="2"/>
<circle cx="190.7" cy="54.7" r="2.67"/>
<circle cx="203" cy="47.6" r="2.67"/>
<circle cx="203" cy="47.6" r="2"/>
<circle cx="203" cy="47.6" r="2.79"/>
<circle cx="218.1" cy="55.1" r="2"/>
<circle cx="218.1" cy="55.1" r="2.19"/>
<circle cx="218.5" cy="51.2" r=".83"/>
<circle cx="218.5" cy="51.2" r="1.03"/>
<circle cx="225.9" cy="58.2" r="1.32"/>
<circle cx="239.7" cy="51.2" r=".83"/>
<circle cx="239.7" cy="51.2" r="1.03"/>
<circle cx="240.1" cy="55.1" r="2.01"/>
<circle cx="240.1" cy="55.1" r="2.19"/>
<circle cx="245.3" cy="55.8" r=".93"/>
<circle cx="245.3" cy="55.8" r="1"/>
<circle cx="248.3" cy="41.7" r="1.21"/>
<circle cx="53.6" cy="61.8" r="1.87"/>
<circle cx="53.6" cy="61.8" r="1.66"/>
<circle cx="56.4" cy="72.2" r="1.3"/>
<circle cx="56.4" cy="72.2" r="1.12"/>
<circle cx="74.4" cy="61.8" r="17.9"/>
<circle cx="74.4" cy="61.8" r="23.7"/>
<circle cx="74.4" cy="61.8" r="12.3"/>
<circle cx="74.4" cy="61.8" r="18.2"/>
<circle cx="74.4" cy="61.8" r="23"/>
<circle cx="74.4" cy="61.8" r="11"/>
<circle cx="74.4" cy="61.8" r="11.3"/>
<circle cx="74.4" cy="61.8" r="23.3"/>
<circle cx="92.5" cy="72.2" r="1.11"/>
<circle cx="92.5" cy="72.2" r="1.3"/>
<circle cx="95.3" cy="61.8" r="1.66"/>
<circle cx="95.3" cy="61.8" r="1.86"/>
<circle cx="110.8" cy="68.1" r="1.58"/>
<circle cx="110.8" cy="68.1" r="1.83"/>
<circle cx="116.7" cy="67.8" r="1.57"/>
<circle cx="116.7" cy="67.8" r="1.83"/>
<circle cx="190.7" cy="68.8" r="2"/>
<circle cx="190.7" cy="68.9" r="2.66"/>
<circle cx="190.7" cy="68.8" r="2.81"/>
<circle cx="203" cy="75.9" r="2.66"/>
<circle cx="203" cy="75.9" r="1.99"/>
<circle cx="203" cy="61.8" r="11.1"/>
<circle cx="203" cy="61.8" r="11"/>
<circle cx="203" cy="75.9" r="2.79"/>
<circle cx="218.1" cy="68.4" r="2"/>
<circle cx="218.1" cy="68.4" r="2.19"/>
<circle cx="218.5" cy="72.4" r=".83"/>
<circle cx="218.5" cy="72.4" r="1.03"/>
<circle cx="229.1" cy="61.8" r="10"/>
<circle cx="229.1" cy="61.8" r="10.3"/>
<circle cx="229.1" cy="61.8" r="9.5"/>
<circle cx="229.1" cy="61.8" r="9.7"/>
<circle cx="239.7" cy="72.4" r=".83"/>
<circle cx="239.7" cy="72.4" r="1.03"/>
<circle cx="240.1" cy="68.4" r="2.01"/>
<circle cx="240.1" cy="68.4" r="2.19"/>
<circle cx="245.3" cy="67.7" r=".92"/>
<circle cx="245.3" cy="67.7" r=".99"/>
<circle cx="40.9" cy="93.7" r="1.22"/>
<circle cx="51.1" cy="85.1" r="2.21"/>
<circle cx="55.1" cy="87.8" r="1.66"/>
<circle cx="74.4" cy="82.6" r="1.1"/>
<circle cx="74.4" cy="82.6" r="1.29"/>
<circle cx="97.8" cy="85.1" r="2.21"/>
<circle cx="111.2" cy="99.8" r="1.21"/>
<circle cx="111.4" cy="93.7" r="1.21"/>
<circle cx="179.7" cy="85.1" r="2.35"/>
<circle cx="179.7" cy="85.1" r="2.21"/>
<circle cx="222.3" cy="87.7" r="1.66"/>
<circle cx="222.3" cy="87.8" r="1.79"/>
<circle cx="226.3" cy="85.1" r="2.21"/>
<circle cx="226.3" cy="85.1" r="2.35"/>
<circle cx="68.8" cy="116.4" r="1.22"/>
<circle cx="80.5" cy="123.2" r="1.13"/>
<circle cx="105" cy="169.6" r="2.78"/>
<circle cx="105" cy="169.6" r="3"/>
</g>
<path d="M68.4 41.9a20.8 20.8 0 0 0-8.5 34.8 20.8 20.8 0 0 0 34.6-9.4 20.8 20.8 0 0 0-24.9-25.8l-1.2 .4" fill="none" stroke="#000" stroke-width=".21" stroke-dasharray="30.5 1.3 1.3 1.3" stroke-dashoffset="1.2" stroke-linecap="butt"/>
<path d="M233.5 76.1a15 15 0 0 0 6.1-25.1 15 15 0 0 0-24.9 6.7 15 15 0 0 0 17.8 18.7l1-.3" fill="none" stroke="#000" stroke-width=".21" stroke-dasharray="30.5 1.3 1.3 1.3" stroke-dashoffset="2.4" stroke-linecap="butt"/>
<path d="M228.5 61.7h-10M229.1 61.1v-10M229.1 62.4v10M229.8 61.7h10" fill="none" stroke="#000" stroke-width=".21" stroke-dasharray="30.5 1.3 1.3 1.3" stroke-dashoffset="27.4"/>
<g fill="none" stroke="#000" stroke-width=".21" stroke-dasharray="30.5 1.3 1.3 1.3">
<path d="M50.4 38.4h-1.8M51.1 37.8v-1.9M51.1 39.1v1.9M51.8 38.4h1.8M97.1 38.4h-1.9M97.8 37.8v-1.9M97.8 39.1v1.9M98.4 38.4h1.9M179 38.4h-2M179.7 37.7v-2M179.7 39.1v2M180.3 38.4h2"/>
<path d="M225.7 38.4h-2M226.3 37.7v-2M226.3 39.1v2M227 38.4h2M55.7 51.4h-.7M56.4 50.7v-.8M56.4 52v.8M57.1 51.4h.7M73.8 40.9h-.8M74.4 40.3v-.8M74.4 41.6v.8M75.1 40.9h.8"/>
<path d="M91.8 51.4h-.7M92.5 50.7v-.8M92.5 52v.8M93.2 51.4h.7M217.9 51.1h-.5M218.5 50.5v-.5M218.5 51.8v.5M219.2 51.1h.5M239.1 51.1h-.5M239.7 50.5v-.5M239.7 51.8v.5M240.4 51.1h.5"/>
<path d="M55.7 72.2h-.9M56.4 71.5v-.9M56.4 72.9v.9M57.1 72.2h.9M91.8 72.2h-.9M92.5 71.5v-.9M92.5 72.9v.9M93.2 72.2h.9M217.9 72.4h-.5M218.5 71.7v-.5M218.5 73v.5M219.2 72.4h.5"/>
<path d="M239.1 72.4h-.5M239.7 71.7v-.5M239.7 73v.5M240.4 72.4h.5M50.4 85.1h-1.8M51.1 84.4v-1.8M51.1 85.8v1.8M51.8 85.1h1.8M73.8 82.6h-1M74.4 81.9v-.9M74.4 83.3v.9M75.1 82.6h1"/>
<path d="M97.1 85.1h-1.9M97.8 84.4v-1.8M97.8 85.8v1.8M98.4 85.1h1.9M179 85.1h-1.9M179.7 84.4v-1.9M179.7 85.7v1.9M180.3 85.1h1.9M225.7 85.1h-2M226.3 84.4v-2M226.3 85.7v2M227 85.1h2"/>
<path d="M74.4 128.9v-.9"/>
</g>
<path d="M202.3 61.7h-17.5M203 61.1v-17.6M203 62.4v17.5M203.7 61.7h17.5" fill="none" stroke="#000" stroke-width=".21" stroke-dasharray="30.5 1.3 1.3 1.3" stroke-dashoffset="23.6"/>
<path d="M74.4 152.7v-23.8" fill="none" stroke="#000" stroke-width=".21" stroke-dasharray="30.5 1.3 1.3 1.3" stroke-dashoffset="20.5"/>
<path d="M73.8 61.8h-11M74.4 61.1v-11M74.4 62.4v11M75.1 61.8h11" fill="none" stroke="#000" stroke-width=".21" stroke-dasharray="30.5 1.3 1.3 1.3" stroke-dashoffset="26.9"/>
<path d="M153.3 155.6h7.5" fill="none" stroke="#000" stroke-width=".21" stroke-dasharray="30.5 1.3 1.3 1.3" stroke-dashoffset="28.6"/>
<path d="M63.4 128.5v23.7" fill="none" stroke="#000" stroke-width=".21" stroke-dasharray="1.3 .6" stroke-dashoffset=".2"/>
<path d="M63.4 129.9h22M85.4 128.5v23.9M92.2 129.9h-6.8" fill="none" stroke="#000" stroke-width=".21" stroke-dasharray="1.3 .6" stroke-dashoffset=".1"/>
<path d="M56.2 128.5v1.4M92.2 128.5v1.4" fill="none" stroke="#000" stroke-width=".21" stroke-dasharray="1.3 .6" stroke-dashoffset=".7"/>
<path d="M56.2 129.9h7.2" fill="none" stroke="#000" stroke-width=".21" stroke-dasharray="1.3 .6" stroke-dashoffset="-.1"/>
<g fill="none" stroke="#c0c0c0" stroke-width=".21">
<path d="M4.6 5h287v200h-287zM48.5 5v5M98.5 5v5M148.5 5v10M198.5 5v5M248.5 5v5M5 55h5M287 55h5M5 105h10M282 105h10M5 155h5M149.2 152.7h142.4"/>
<path d="M149.2 146.8h142.4M149.2 158.6h142.4M163.8 140.8v26M185 140.8v26M243.1 140.8v26M256.8 140.8v26M286.6 140.8v-130.8h-277v190h282M291.6 140.8h-142.4v64.2M149.2 177.6h142.4M176.4 166.8v33.2M203.6 166.8v38.2M222.9 166.8v21.2"/>
<path d="M291.6 166.8h-142.4M203.6 188h88.4M278.6 188v12M48.5 200v5M98.5 200v5M247.4 200v5"/>
</g>
<g fill="#000">
<path d="M182.6 34.5a1.54 1.54 0 0 0-.6 1.3h1.7v-1.7zM183.7 35.8v1.6a1.63 1.63 0 0 0 1.6-1.6zM221.3 86.5a1.54 1.54 0 0 0-.6 1.3h1.6v-1.7zM222.3 87.8v1.6a1.63 1.63 0 0 0 1.7-1.6z"/>
<path d="M82.2 43.8v.3h.1v-.2l.1 .2 .1-.2zM53.6 61.8v1.7a1.69 1.69 0 0 0 1.7-1.7zM52.4 60.6l-.4 .6-.1 .6h1.7v-1.7l-.5 .1zM93.8 35.8v1.7a1.69 1.69 0 0 0 1.6-1.7zM92.7 34.5a1.63 1.63 0 0 0-.6 1.3h1.7v-1.7l-.6 .1zM95.2 61.8v1.7a1.69 1.69 0 0 0 1.7-1.7zM94.1 60.6l-.4 .6-.1 .6h1.6v-1.7l-.5 .1zM55.1 87.8v1.7a1.69 1.69 0 0 0 1.7-1.7zM54 86.5a1.63 1.63 0 0 0-.6 1.3h1.7v-1.7l-.6 .1z"/>
</g>
<g fill="none" stroke="#0080c0" stroke-width=".21">
<path d="M91.5 50.9v1M96.4 53.8a23.2 23.2 0 0 1 0 15.9M108.8 53.1a.73 .73 0 0 0-.7 .7M110.3 54.6l-.5 .9M111.5 55.1a.83 .83 0 0 0-1.3-.3 .83 .83 0 0 0 0 1.3 .83 .83 0 0 0 1.3-.2M116 56.3a.84 .84 0 0 1 .7-1.3 .84 .84 0 0 1 .7 1.3M116.2 55h1l.5 .8M117.6 55.7l-.1 .1M188.4 54.8l-.3 .6M190 52.1l-.3 .5M190.1 53.9a.99 .99 0 0 1 1.6 .7 .99 .99 0 0 1-1.4 1M201.7 45.6l-.6 .1"/>
<path d="M202.8 46.5l-.9 .7M203.4 46.7a1.01 1.01 0 0 0-1.3 .5 1.01 1.01 0 0 0 .5 1.3M204 47.5l-.1 .5-.3 .4M204.3 45.6l.6 .1M214.2 54.2l.1 1.2M214.3 57.2v9.1M215.1 52.3a2.33 2.33 0 0 0-2.2 2.4 2.33 2.33 0 0 0 2.2 2.3M219.2 50.7a.84 .84 0 0 0-1 .2 .84 .84 0 0 0-.1 1M220.2 43.1l1.1 .2M221.3 43.3h.1M221.3 43.3l6.7 .1-5.5-.1M228.9 59.1h.3"/>
<path d="M229.2 59.1l.4 .1M229.2 59.1h.4M229.5 59.1l.2 3.1-.2 2.2M239 50.7a.85 .85 0 0 1 1 .2 .85 .85 0 0 1 .2 1M244.6 55.1a.84 .84 0 0 1 .9-.5 .84 .84 0 0 1 .7 .7M91.5 71.7v1M108.1 69.8a.73 .73 0 0 0 .7 .7M115.7 67.8l.5 .8h1M117.5 67.8l.1 .1M188.1 68.2l.3 .5M189.7 70.9l.3 .5M201.1 77.8l.6 .1"/>
<path d="M203.4 75a1 1 0 0 0-1.4 .7 1 1 0 0 0 .9 1.3 1 1 0 0 0 1.1-1.2M204.9 77.8l-.6 .1M215.1 66.5a2.33 2.33 0 0 0-2.2 2.4 2.33 2.33 0 0 0 2.2 2.3M215.1 67.7l-.9 .7 .1 1.2M218.1 71.7a.82 .82 0 0 0 .1 1 .82 .82 0 0 0 1 .1M224.3 67.3a7.3 7.3 0 0 1-.4-10.7 7.3 7.3 0 0 1 10.7 .3 7.3 7.3 0 0 1-1 10.6M224.5 67.5a7.5 7.5 0 0 0 6.9 1.2M228.7 64.4h.6M231 68.1l-.1 .6M240.2 71.7a.83 .83 0 0 1-.2 1 .83 .83 0 0 1-1 .1M246.2 68.2a.84 .84 0 0 1-.7 .7 .84 .84 0 0 1-.9-.4M221.3 80.1h6.7v.1h-6.7z"/>
<path d="M222.4 80.1h.1M185.8 108.4a2.53 2.53 0 0 0 2.1 1.9 37.4 37.4 0 0 0 14.6 1.7 25 25 0 0 0 10.4-2.3l.7-.6M185.8 108.5a2.64 2.64 0 0 0 2.2 2.1 41.1 41.1 0 0 0 16.9 1.4 17.7 17.7 0 0 0 8.3-2.3l.5-.6M185.8 108.6h.1M185.8 108.8h.1M187 117.1h.4v.6a.69 .69 0 0 1-.9-.4 .69 .69 0 0 1 .6-.9l.3 .1v.2a.54 .54 0 0 0-.9 .3 .54 .54 0 0 0 .7 .7l.1-.4-.3-.1M187 117.2h.1M188.2 117.8h.1M188.4 116.8h.1M188.4 116.8l.1-.1-.4-.1 .1 1.2M188.4 116.8l.1 1.2h-.4l.1-.2M189.2 117.1l.6-.3 .3 .1v.2a.51 .51 0 0 0-.8 .4 .51 .51 0 0 0 .7 .5v-.3l-.3-.1v-.1h.4v.7a.75 .75 0 0 1-.8-.2 .75 .75 0 0 1-.1-.9z"/>
<path d="M190.6 113.7a.57 .57 0 0 0 0-.6 .57 .57 0 0 0-.6-.2 1.83 1.83 0 0 0-2.2 .4 1.83 1.83 0 0 0-.2 2.3 1.79 1.79 0 0 0 2.7-.5l.3-.3a1.39 1.39 0 0 0-1.7-.3l-.1 .3 .4 .2a.32 .32 0 0 1-.4 .2 .32 .32 0 0 1-.3-.3 1.02 1.02 0 0 1 .9-1.5l.6 .7M190.6 113.7l-.2 .3-.4 .1M191 115.2h.1M191 115.2l.6 .1-.3 .6M191.1 118h.1M191.2 117.1h.2l.5 1.4h-.2l-.1-.4-.5-.1-.1 .4-.2-.1zM191.3 115.9l.1 .2M191.3 117.3l.2 .6M191.3 117.3h.1M191.3 117.3l-.2 .6h.4M191.5 117.9h.1M191.7 114.7a.46 .46 0 0 0-.6 0 .46 .46 0 0 0-.1 .5"/>
<path d="M191.7 114.7h.1M192.5 113.9a.63 .63 0 0 0-.7 .8h-.1M192.5 113.9l.1 .3M192.6 114.2l-.2 .6 .5 .1M192.9 114.9h.1M193 114.9h.1a.62 .62 0 0 1-.8 .5l-.1 .1a.57 .57 0 0 1-.8 .6M193.1 118.6a.52 .52 0 0 1-.4-.7 .52 .52 0 0 1 .8-.3 .55 .55 0 0 0-.8-.2 .55 .55 0 0 0-.2 .8l.4 .5h.4h.2v-.6l-.4-.1v.1l.2 .1v.4M193.1 118.6h.2M194.4 113.6l.4 .2-.1 .2 .1 .4-.2-.4-.2 .3zM194.5 118.3h.1M194.5 117.7h.1M194.5 117.7v.4l.4 .1v.1h-.4"/>
<path d="M194.5 117.7l.4 .1v-.2l-.6-.1v1.4l.6 .1v-.2l-.4-.1v-.4M194.5 114h.1M194.5 113.7h.1M194.5 113.7l.2 .1-.1 .2zM195.9 118.5l.7 .7-.4-.7M195.9 118.5v.6h-.2v-1.4l.4 .1 .3 .3v.2l-.2 .2M195.9 117.9h.1a.25 .25 0 0 1 .3 .3 .25 .25 0 0 1-.3 .2h-.1zM195.9 117.9h.1M195.9 118.5h.1M196.2 118.5h.1M211.1 107.8a.95 .95 0 0 1-1.1 1.2h-.1M211.3 107.7l-1 .3"/>
<path d="M213.6 106.6l-.1 .7-.2 .2M213.6 105.4a10.2 10.2 0 0 1-4.6 2.2v2.1l.4 .3 2.5-.8v-.4l5.9 .9 .9-.4M213.6 105.4h.1M214 106.3l-.5 .4M214.3 107.5l-.2 .3M215.7 108.5l3 .4M218 113.1h-.1M219 112.3a2.26 2.26 0 0 0 2.2 0M219.6 111.1v.1l.5 .1M222.3 113v.1M80.2 139.5l.6 .1 .1 .2-.3 .3 .4 .5h-.2l-.3-.4h-.2v.4h-.1zM80.3 139.6l.3 .1 .1 .2-.4 .1z"/>
<path d="M96.6 131.6l-.2 3.6h.9l.1 .4h1.4v-.7h11.3M98 132.6h.6M106.1 133.3h5.7M211.6 130.1l-.2 .4 .5 1 .4 .1M223.9 125.8l-6.5 3-1.6 .2-12.2-1.8-.6-.2M66 147.3h.8v1.1a1.23 1.23 0 0 1-1.9-1 1.23 1.23 0 0 1 1.8-1.1v.3a.93 .93 0 0 0-1.5 .6 .93 .93 0 0 0 1.3 1v-.6h-.5M67.8 140.3a4.7 4.7 0 0 1 4.3-.9 .61 .61 0 0 1 .7 0 .61 .61 0 0 1 .2 .8 .99 .99 0 0 1-.5 1.1 .99 .99 0 0 1-1.2-.3 1.04 1.04 0 0 0-.9-.6 1.04 1.04 0 0 0-1 .5 1.89 1.89 0 0 0-.1 2.7 .55 .55 0 0 0 .8-.5 .43 .43 0 0 1-.6-.2 .43 .43 0 0 1 .1-.5 3.4 3.4 0 0 1 3.2-.1 .49 .49 0 0 1-.3 .6l-.3 .1a3.8 3.8 0 0 1-5.3 1.3 2.63 2.63 0 0 1 .6-3.7zM68.1 146.2h.8v.3h-.2v1.8h.2v.2h-.8v-.2h.2v-1.8h-.2zM70.5 146.5a1.56 1.56 0 0 1 1.4-.2v.3a.93 .93 0 0 0-1.5 .6 .93 .93 0 0 0 1.3 1v-.6h-.5v-.3h.8v1.1a1.22 1.22 0 0 1-1.7-.2 1.22 1.22 0 0 1 .2-1.7zM73.8 142.2l.5-.3 .7 .1 .2-.2a1.12 1.12 0 0 1 1.5-1.2l-.4 1.3 .9 .1a.31 .31 0 0 1 .3-.1 .31 .31 0 0 1 .2 .3 1.27 1.27 0 0 1-1.8 .8l-.1 .2a1.16 1.16 0 0 1-1.5 1.2l.4-1.3-1.3-.1zM74.1 146.2h.3l1 2.3h-.4l-.2-.6h-1l-.2 .6h-.4zM74.3 146.5l.4 1.2h-.8z"/>
<path d="M75 142h.1M76.9 146.5a1.56 1.56 0 0 1 1.5-.2v.3a.93 .93 0 0 0-1.6 .6 .93 .93 0 0 0 1.3 1v-.6h-.5v-.3h.8v1.1a1.22 1.22 0 0 1-1.7-.2 1.22 1.22 0 0 1 .2-1.7zM79.9 146.2h1.2v.3h-.8v.7h.8v.3h-.8v.8h.9v.2h-1.3zM82.6 146.2h.7a.63 .63 0 0 1 .7 .3 .63 .63 0 0 1-.1 .8l-.4 .2 .8 1h-.3l-.5-.7-.4-.2h-.2v.9h-.3zM82.9 146.5h.4a.41 .41 0 0 1 .4 .4 .41 .41 0 0 1-.4 .4h-.4zM83.5 147.5h.1M86.9 152.2l-.3 .4M86.9 165.2h27.3"/>
<circle cx="190.7" cy="54.7" r="2.33"/>
<circle cx="203" cy="47.6" r="2.33"/>
<circle cx="229.1" cy="53.1" r=".54"/>
<circle cx="110.8" cy="68.1" r=".83"/>
<circle cx="116.7" cy="67.8" r=".84"/>
<circle cx="190.7" cy="68.8" r="1"/>
<circle cx="190.7" cy="68.9" r="2.33"/>
<circle cx="203" cy="75.9" r="2.33"/>
<circle cx="220.5" cy="61.8" r=".52"/>
<circle cx="229.1" cy="70.4" r=".54"/>
<circle cx="237.8" cy="61.8" r=".53"/>
<circle cx="194.5" cy="114" r=".49"/>
<circle cx="194.6" cy="114" r=".44"/>
<circle cx="80.5" cy="140" r=".79"/>
<circle cx="80.5" cy="140" r=".89"/>
</g>
<text font-size="11" x="205.1" y="198.7">G+</text>
<g font-size="4.4">
<text x="213.5" y="17.2">39.2</text>
<text x="73.4" y="23.6">85</text>
<text x="78.2" y="18.6">103</text>
<text x="190.6" y="22.7">35</text>
<text x="212.8" y="22.7">35</text>
<text x="57.4" y="28.7">42.50</text>
<text x="191.7" y="28.1">29</text>
<text x="210.9" y="28.1">29</text>
<text x="247.2" y="35.4">30</text>
<text x="250.3" y="43">8</text>
<text x="40.7" y="52.4" transform="rotate(-90 40.7 52.4)">42.50</text>
<text x="163.8" y="51.2" transform="rotate(-90 163.8 51.2)">39</text>
<text x="170" y="51.2" transform="rotate(-90 170 51.2)">35</text>
<text x="35.2" y="63.2" transform="rotate(-90 35.2 63.2)">85</text>
<text x="130.7" y="63.2" transform="rotate(-90 130.7 63.2)">42</text>
<text x="258.8" y="61" transform="rotate(-90 258.8 61)">42</text>
<text x="163.8" y="75" transform="rotate(-90 163.8 75)">39</text>
<text x="170" y="75" transform="rotate(-90 170 75)">35</text>
<text x="244.7" y="84.6">4-M3</text>
<text x="248.5" y="88.9">P.C.D 45</text>
<text x="255.4" y="84.6">10 EQS</text>
<text x="35.1" y="95">2-</text>
<text x="42.9" y="95">5 pin</text>
<text x="105.6" y="95">2-</text>
<text x="113.4" y="95">5</text>
<text x="118.8" y="95">8 pin</text>
<text x="35.2" y="100.3">6-M4</text>
<text x="46" y="100.3">10 EQS</text>
<text x="105.4" y="101.1">4-</text>
<text x="113.2" y="101.1">6.5 THRU</text>
<text x="37.6" y="104.6">P.C.D 62.5</text>
<text x="70.8" y="117.7">70</text>
<text x="132.3" y="143.3" transform="rotate(-90 132.3 143.3)">36</text>
<text x="125.1" y="147" transform="rotate(-90 125.1 147)">22</text>
<text x="140" y="154.8" transform="rotate(-90 140 154.8)">70.5</text>
<text x="63.3" y="160">60.70</text>
<text x="132.3" y="166.6" transform="rotate(-90 132.3 166.6)">34.5</text>
</g>
<g font-size="4.1">
<text x="62.3" y="124.6">中空孔徑</text>
<text x="82.4" y="124.6">33</text>
</g>
<text font-size="3.9" x="282.9" y="195.5">A4</text>
<g font-size="3.5">
<text x="82.9" y="28.1">旋轉部</text>
<text x="75.4" y="117.7">-0.02</text>
<text x="77.2" y="114.2">0</text>
<text x="164.8" y="157">2020-01-04</text>
<text x="206" y="157">00初版</text>
<text x="245.2" y="157">陳國棟</text>
<text x="153.2" y="162.3">改版</text>
<text x="153.2" y="165.8">SYM</text>
<text x="168.2" y="162.3">年 月 日</text>
<text x="169.2" y="165.8">DATE</text>
<text x="202.4" y="165.8">REVISIONS</text>
<text x="204.3" y="162.3">變更事項</text>
<text x="246.9" y="162.6">設計</text>
<text x="247.9" y="166.1">BY</text>
<text x="265.9" y="162.6">備</text>
<text x="267.9" y="166.1">NOTE</text>
<text x="276.6" y="162.6">注</text>
<text x="159.1" y="171.9">制圖</text>
<text x="186.4" y="171.9">設計</text>
<text x="208.9" y="172.4">品名:</text>
<text x="244.5" y="172.4">中空旋轉平台</text>
<text x="157.1" y="175.4">PRAWN</text>
<text x="181.3" y="175.4">DESIGNED</text>
<text x="208.9" y="175.9">TITLE</text>
<text x="230.4" y="175.9">HOLLOW ROTATING PLATFORM</text>
<text x="209.1" y="182.1">規格:</text>
<text x="209.1" y="185.6">SPEC</text>
<text x="238.4" y="184.5">GSN85-18K-SV1-010W</text>
<text x="220.3" y="192.2">®</text>
<text x="230.5" y="194.8">吉嘉精密科技有限公司</text>
</g>
<text font-size="2.8" x="224.5" y="197.8">GIGA Precision Technology Co., Ltd</text>
<g font-size="2.5">
<text x="23.1" y="8.4">1</text>
<text x="72.7" y="8.4">2</text>
<text x="122.7" y="8.4">3</text>
<text x="172.7" y="8.4">4</text>
<text x="222.7" y="8.4">5</text>
<text x="272.7" y="8.4">6</text>
<text x="6.7" y="30.9">A</text>
<text x="288.7" y="30.9">A</text>
<text x="6.7" y="80.9">B</text>
<text x="288.7" y="80.9">B</text>
<text x="6.7" y="130.9">C</text>
<text x="288.7" y="129.9">C</text>
<text x="6.7" y="180.9">D</text>
<text x="23.1" y="203.4">1</text>
<text x="72.7" y="203.4">2</text>
<text x="120.5" y="203.4">3</text>
<text x="178.8" y="203.4">4</text>
</g>
<g font-size="1.7">
<text x="204.9" y="203.7">比例SCALE:1:1.5</text>
<text x="249.3" y="203.8">图纸 1 (共1)</text>
</g>
</svg>
